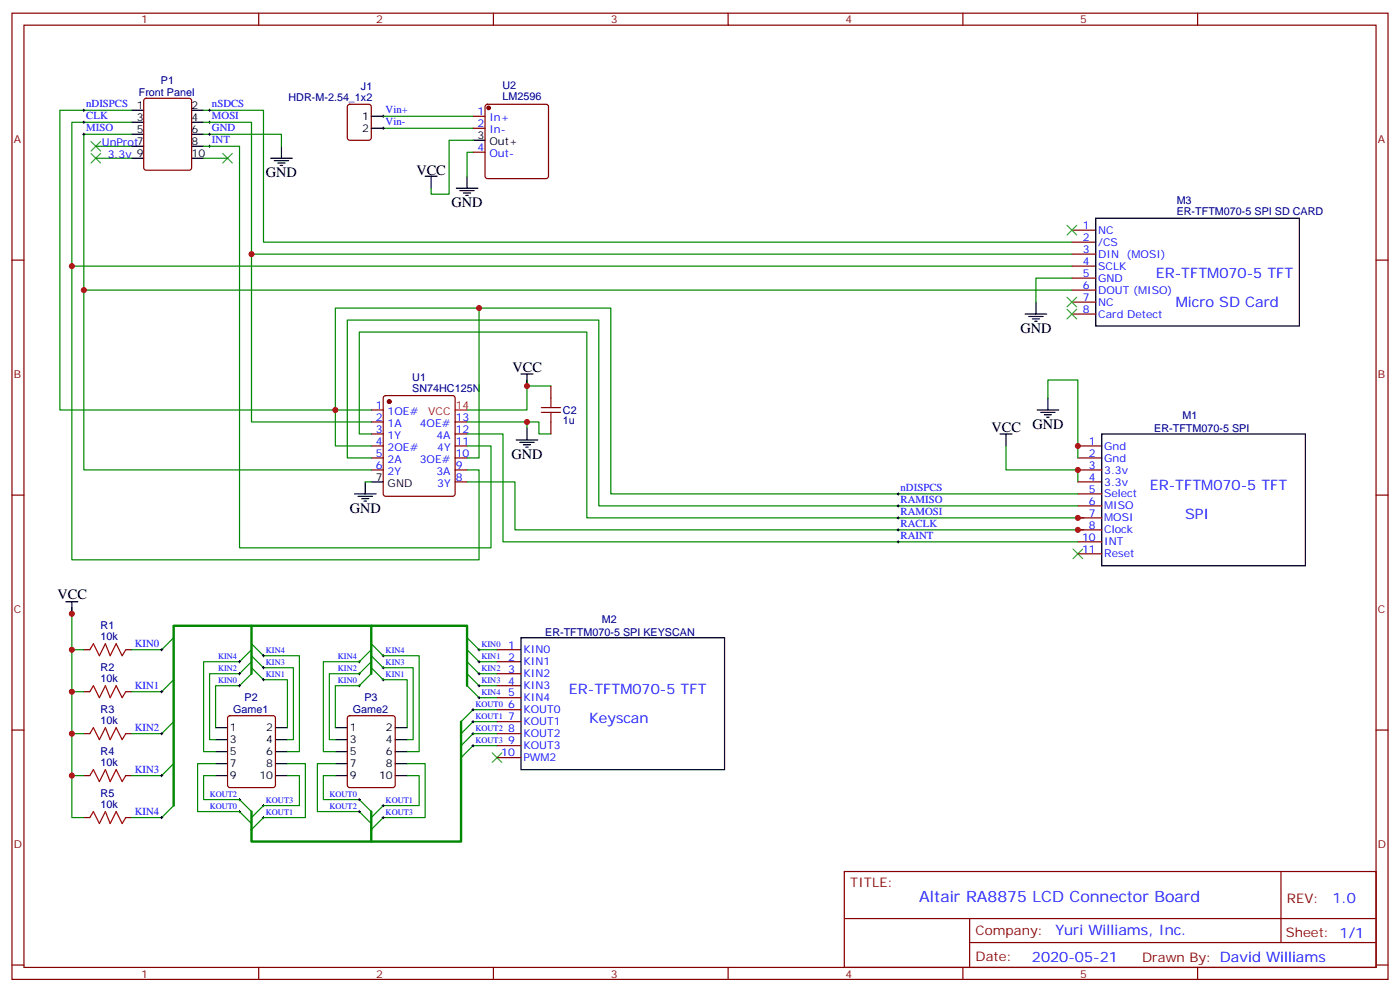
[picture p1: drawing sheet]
<svg xmlns="http://www.w3.org/2000/svg" width="412mm" height="292mm" viewBox="0 0 412 292" stroke-linecap="round" stroke-linejoin="round" font-family="sans-serif">
<g fill="none" stroke="#870000" stroke-width=".35">
<path d="M3.5 3.9h405.4v284.3h-405.4zM7.1 7.4h398.2v277.3h-398.2zM76.2 3.9v3.5M145.3 3.9v3.5M214.5 3.9v3.5M283.6 3.9v3.5M352.8 3.9v3.5M42.6 29.1l.4-.2h12.7l.7 .5v20l-.4 .6-13 .1-.6-.5-.1-20zM102.5 30.9l.5-.2h5.7l.6 .4 .1 9.5-.5 .6-5.9 .1-.6-.5-.1-9.4zM139.3 34.2h3.6M139.3 37.7h3.6M143.1 30.9l.5-.2h17.3l.5 .2 .2 .5v20.5l-.3 .5-.4 .2h-17.3l-.5-.3-.2-.4v-20.5z"/>
<path d="M139.3 44.8h3.6M3.5 76.6h3.6M315.7 67.7h7.1M315.7 71.3h7.1M315.7 78.3h7.1M315.7 74.8h7.1M405.3 76.6h3.6M315.7 81.8h7.1M315.7 85.4h7.1M315.7 88.9h7.1M315.7 92.4h7.1M113.1 116.6l.5-.2h19.7l.5 .2 .3 .5v28.2l-.3 .5-.5 .2h-19.7l-.5-.2-.2-.5v-28.2z"/>
<path d="M162.3 113.6v3.5M109.4 120.6h3.5M109.4 124.2h3.5M109.4 127.7h3.5M109.4 131.2h3.5M109.4 134.8h3.5M109.4 138.3h3.5M134.1 124.2h3.5M134.1 127.7h3.5M134.1 131.2h3.5M134.1 134.8h3.5M134.1 138.3h3.5"/>
<path d="M162.3 124.2v3.5M317.5 131.2h7.1M317.5 134.8h7.1M317.5 138.3h7.1M3.5 145.7h3.6M134.1 141.8h3.5M317.5 141.8h7.1M317.5 145.3h7.1M317.5 148.9h7.1M317.5 152.4h7.1M317.5 155.9h7.1M317.5 159.5h7.1"/>
<path d="M405.3 145.7h3.6M317.5 163h7.1M24.7 191.2h1.8M37 191.2h1.8M146.4 191.2h7.1M146.4 194.7h7.1M146.4 198.3h7.1M3.5 214.8h3.6M24.7 215.9h1.8M24.7 203.6h1.8M37 215.9h1.8M37 203.6h1.8"/>
<path d="M67.3 210.8l.4-.2h12.7l.7 .4v20.1l-.4 .6-13 .1-.6-.5-.1-20zM102.5 210.8l.5-.2h12.7l.7 .4v20.1l-.4 .6-13 .1-.6-.5-.1-20zM146.4 201.8h7.1M146.4 205.3h7.1M146.4 208.8h7.1M146.4 212.4h7.1M146.4 215.9h7.1M146.4 219.4h7.1M405.3 214.8h3.6M24.7 228.2h1.8M37 228.2h1.8M146.4 223h7.1"/>
<path d="M24.7 240.6h1.8M37 240.6h1.8M248.7 256.5h156.6v28.2h-156.6zM377.3 256.5v20.9M248.7 270.3h156.5M285.6 277.4h119.6M285.6 270.3v14.1M3.5 284h3.6M76.2 284.7v3.5M145.3 284.7v3.5M214.5 284.7v3.5M283.6 284.7v3.5"/>
<path d="M352.8 284.7v3.5M405.3 284h3.6"/>
</g>
<g fill="none" stroke="#000" stroke-width=".35">
<path d="M38.8 32.5h3.5M38.8 36h3.5M38.8 39.5h3.5M56.4 32.5h3.6M56.4 36h3.6M56.4 39.5h3.6M109.4 34.2h3.5M109.4 37.7h3.5M38.8 43h3.5M38.8 46.6h3.5M56.4 43h3.6M56.4 46.6h3.6"/>
<path d="M79.7 46.6h6.4M80.8 47.3h4.2M81.8 48h2.2M82.5 48.7h.8M82.9 43v3.6M125.2 51.9h3.6M127 51.9v3.5M134.4 55.4h6.4M135.5 56.1h4.2M136.5 56.8h2.1M137.2 57.5h.7M137.6 51.9v3.5"/>
<path d="M139.3 41.3h3.6M322.8 64.2h60v31.8h-60zM302 92.4h6.3M303 93.1h4.3M304.1 93.8h2.1M304.8 94.5h.7M305.2 88.9v3.5M153.5 110.1h3.5M155.2 110.1v3.5M308.7 117.1v3.5M152 129.5h6.4M153.1 130.2h4.2"/>
<path d="M154.2 130.9h2.1M154.9 131.6h.7M155.2 125.9v3.6M294.6 127.7h3.5M296.3 127.7v3.5M305.5 120.6h6.4M306.6 121.4h4.2M307.6 122.1h2.1M308.3 122.8h.7M324.6 127.7h59.9v38.8h-59.9zM104.4 145.3h6.4M105.5 146h4.2"/>
<path d="M106.5 146.8h2.2M107.2 147.5h.7M107.6 141.8v3.5M109.4 141.8h3.5M19.4 177.1h3.5M21.2 177.1v3.5M153.5 187.7h59.9v38.8h-59.9zM63.5 214.1h3.5M63.5 217.7h3.5M81.1 214.1h3.6M81.1 217.7h3.6M98.8 214.1h3.5"/>
<path d="M98.8 217.7h3.5M116.4 214.1h3.5M116.4 217.7h3.5M63.5 221.2h3.5M63.5 224.7h3.5M63.5 228.2h3.5M81.1 221.2h3.6M81.1 224.7h3.6M81.1 228.2h3.6M98.8 221.2h3.5M98.8 224.7h3.5M98.8 228.2h3.5"/>
<path d="M116.4 221.2h3.5M116.4 224.7h3.5M116.4 228.2h3.5"/>
</g>
<g fill="#870000" stroke="#870000" stroke-width=".35">
<circle cx="114.7" cy="118.2" r=".53"/>
<circle cx="143.9" cy="31.7" r=".53"/>
</g>
<path d="M134.1 120.6h3.5" fill="none" stroke="#f00" stroke-width=".35"/>
<g fill="none" stroke="#008700" stroke-width=".35">
<path d="M38.8 36h-17.6v128.7h119.9v-26.4h-3.5M38.8 39.5h-14.1v98.8h84.7M38.8 32.5h-21.2v88.1h91.8M60 36h14.1v88.2h35.3M60 32.5h17.6v38.8h238.1M60 39.5h22.9v3.5M112.9 34.2h26.4M112.9 37.7h26.4M28.2 43h10.6M28.2 46.6h10.6M60 43h10.6v118.2h74v-30h-7M60 46.6h7"/>
<path d="M139.3 44.8h-1.7v7.1M139.3 41.3h-7v15.9h-5.3v-1.8M21.2 78.3h294.5M74.1 74.8h241.6M24.7 85.4h291M141.1 90.7v44.1h-3.5M315.7 81.8h-10.5v7.1M155.2 111.8v8.8h-17.6M155.2 113.6h7.1M308.7 117.1v-5.3h8.8v23M109.4 127.7h-3.6v-30h67.1v54.7h146.4M109.4 134.8h-7.1v-40.6h74.1v54.7h141.1"/>
<path d="M109.4 131.2h-10.6v-40.5h81.1v54.6h137.6M137.6 124.2h17.6v1.7M137.6 127.7h10.6v31.8h169.3M155.2 124.2h3.5v3.5h3.6M296.3 131.2v7.1h21.2v3.5M107.6 141.8h1.8M137.6 141.8h14.1v14.1h167.6M21.2 178.9v61.7h3.5M21.2 191.2h3.5M51.2 187.7l-3.6 3.5h-8.8M74.1 198.3l-3.5 3.5h-7.1v12.3M74.1 196.5l3.5 3.5h7.1v14.1"/>
<path d="M74.1 191.2l-3.5 3.5h-10.6v26.5h3.5M74.1 189.4l3.5 3.6h10.6v28.2h-3.5M109.4 189.4l3.5 3.6h10.6v28.2h-3.6M109.4 191.2l-3.6 3.5h-10.6v26.5h3.6M109.4 193l3.5 3.5h8.8v21.2h-1.8M109.4 194.7l-3.6 3.6h-8.8v19.4h1.8M109.4 196.5l3.5 3.5h7v14.1M109.4 198.3l-3.6 3.5h-7v12.3M137.6 187.7l3.5 3.5h5.3M137.6 191.2l3.5 3.5h5.3M137.6 194.7l3.5 3.6h5.3M137.6 198.3l3.5 3.5h5.3"/>
<path d="M21.2 215.9h3.5M21.2 203.6h3.5M51.2 212.4l-3.6 3.5h-8.8M51.2 200l-3.6 3.6h-8.8M63.5 217.7h-1.8v-19.4h8.9l3.5-3.6v-1.7l3.5 3.5h8.8v21.2h-1.7M137.6 201.8l3.5 3.5h5.3M146.4 208.8h-7.1l-3.5 3.6M146.4 212.4h-7.1l-3.5 3.5M146.4 215.9h-7.1l-3.5 3.5M146.4 219.4h-7.1l-3.5 3.6M21.2 228.2h3.5M51.2 224.7l-3.6 3.5h-8.8"/>
<path d="M51.2 237.1l-3.6 3.5h-8.8M63.5 224.7h-5.3v14.1h12.4l3.5 3.6M63.5 228.2h-3.5v7.1h10.6l3.5 3.5M84.7 224.7h5.3v15.9h-12.4l-3.5 3.5M84.7 228.2h3.5v8.9h-10.6l-3.5 3.5M98.8 228.2h-3.6v7.1h10.6l3.6 3.5M98.8 224.7h-5.3v14.1h12.3l3.6 3.6M119.9 228.2h3.6v8.9h-10.6l-3.5 3.5M119.9 224.7h5.3v15.9h-12.3l-3.5 3.5"/>
</g>
<g fill="none" stroke="#3c3" stroke-width=".35">
<path d="M26.8 41.6l2.8 2.8M26.8 45.2l2.8 2.8M29.6 41.6l-2.8 2.8M29.6 45.2l-2.8 2.8M65.6 45.2l2.8 2.8M68.4 45.2l-2.8 2.8M314.3 66.3l2.8 2.8M317.1 66.3l-2.8 2.8M314.3 91l2.8 2.8M314.3 87.5l2.8 2.8M317.1 91l-2.8 2.8M317.1 87.5l-2.8 2.8"/>
<path d="M316.1 161.6l2.8 2.8M318.9 161.6l-2.8 2.8M145 221.5l2.8 2.9M147.8 221.5l-2.8 2.9"/>
</g>
<g fill="none" stroke="#000" stroke-width=".29">
<path d="M24.3 36h.7M24.3 39.5h.7M24.3 32.5h.7M24.7 32.1v.7M24.7 35.6v.7M24.7 39.2v.7M61.4 36h.7M61.4 39.5h.7M61.4 32.5h.7M61.7 32.1v.7M61.7 35.6v.7M61.7 39.2v.7"/>
<path d="M112.5 34.2h.7M112.5 37.7h.7M112.9 33.9v.7M112.9 37.4v.7M61.4 43h.7M61.7 42.7v.7M264.2 148.9h.7M264.2 152.4h.7M264.2 155.9h.7M264.2 159.5h.7M264.2 145.3h.7M264.6 145v.7"/>
<path d="M264.6 148.5v.7M264.6 152v.8M264.6 155.6v.7M264.6 159.1v.7M47.3 191.2h.7M47.6 190.9v.7M70.2 194.7h.7M70.2 198.3h.7M70.6 194.4v.7M70.6 197.9v.7M77.3 196.5h.7M77.3 193h.7"/>
<path d="M77.6 192.6v.7M77.6 196.1v.7M77.6 199.7v.7M105.5 194.7h.7M105.5 198.3h.7M105.8 194.4v.7M105.8 197.9v.7M112.5 196.5h.7M112.5 193h.7M112.9 192.6v.7M112.9 196.1v.7M112.9 199.7v.7"/>
<path d="M140.8 191.2h.7M140.8 194.7h.7M140.8 198.3h.7M141.1 190.9v.7M141.1 194.4v.7M141.1 197.9v.7M47.3 215.9h.7M47.3 203.6h.7M47.6 203.2v.7M47.6 215.5v.8M70.2 201.8h.7M70.6 201.4v.7"/>
<path d="M77.3 200h.7M105.5 201.8h.7M105.8 201.4v.7M112.5 200h.7M139 208.8h.7M139 212.4h.7M139 215.9h.7M139 219.4h.7M139.3 208.5v.7M139.3 212v.7M139.3 215.5v.8M139.3 219.1v.7"/>
<path d="M140.8 201.8h.7M140.8 205.3h.7M141.1 201.4v.7M141.1 205v.7M47.3 228.2h.7M47.6 227.9v.7M70.2 238.8h.7M70.2 235.3h.7M70.6 234.9v.8M70.6 238.5v.7M77.3 237.1h.7M77.6 236.7v.7"/>
<path d="M105.5 238.8h.7M105.5 235.3h.7M105.8 234.9v.8M105.8 238.5v.7M112.5 237.1h.7M112.9 236.7v.7M47.3 240.6h.7M47.6 240.2v.7M77.3 240.6h.7M77.6 240.2v.7M112.5 240.6h.7M112.9 240.2v.7"/>
</g>
<path d="M74.1 198.3v-14.2h63.5v17.7M74.1 184.1h-22.9v53M109.4 184.1v14.2M135.8 212.4v35.2h-61.7v-8.8M109.4 238.8v8.8" fill="none" stroke="#008700" stroke-width=".71"/>
<path d="M159.5 119.9h5.6M162.3 117.1v2.8M159.5 121.4h5.6M162.3 121.4v2.8M26.5 191.2l1-1.8 1.8 3.6 1.7-3.6 1.5 3.6 1.7-3.6 1.8 3.6 1-1.8M26.5 203.6l1-1.8 1.8 3.5 1.7-3.5 1.5 3.5 1.7-3.5 1.8 3.5 1-1.7M26.5 215.9l1-1.8 1.8 3.6 1.7-3.6 1.5 3.6 1.7-3.6 1.8 3.6 1-1.8M26.5 228.2l1-1.7 1.8 3.5 1.7-3.5 1.5 3.5 1.7-3.5 1.8 3.5 1-1.8M26.5 240.6l1-1.8 1.8 3.6 1.7-3.6 1.5 3.6 1.7-3.6 1.8 3.6 1-1.8" fill="none" stroke="#a10000" stroke-width=".35"/>
<g fill="#c00">
<circle cx="155.2" cy="124.2" r=".88"/>
<circle cx="24.7" cy="85.4" r=".88"/>
<circle cx="21.2" cy="78.3" r=".88"/>
<circle cx="317.5" cy="138.3" r=".88"/>
<circle cx="317.5" cy="131.2" r=".88"/>
<circle cx="21.2" cy="203.6" r=".88"/>
<circle cx="21.2" cy="228.2" r=".88"/>
<circle cx="141.1" cy="90.7" r=".88"/>
<circle cx="98.8" cy="120.6" r=".88"/>
<circle cx="155.2" cy="113.6" r=".88"/>
<circle cx="21.2" cy="180.6" r=".88"/>
<circle cx="21.2" cy="215.9" r=".88"/>
<circle cx="21.2" cy="191.2" r=".88"/>
<circle cx="317.5" cy="155.9" r=".88"/>
<circle cx="317.5" cy="152.4" r=".88"/>
<circle cx="74.1" cy="74.8" r=".88"/>
</g>
<text font-size="4.6" fill="#00f" x="270.8" y="265.5">Altair RA8875 LCD Connector Board</text>
<g font-size="4.2">
<text x="78.3" y="52.2">GND</text>
<text x="122.6" y="51.5">VCC</text>
<text x="133" y="61">GND</text>
<text x="300.6" y="98.1">GND</text>
<text x="151" y="109.4">VCC</text>
<text x="292.1" y="127">VCC</text>
<text x="304.1" y="126.3">GND</text>
<text x="150.6" y="135.1">GND</text>
<text x="103" y="151">GND</text>
<text x="16.9" y="176.4">VCC</text>
</g>
<g font-size="4.2" fill="#00f">
<text x="340.4" y="81.8">ER-TFTM070-5 TFT</text>
<text x="346.4" y="90.3">Micro SD Card</text>
<text x="338.7" y="144.3">ER-TFTM070-5 TFT</text>
<text x="349.1" y="152.8">SPI</text>
<text x="167.6" y="204.3">ER-TFTM070-5 TFT</text>
<text x="173.5" y="212.7">Keyscan</text>
<text x="392.5" y="265.7">1.0</text>
<text x="310.9" y="275.3">Yuri Williams, Inc.</text>
<text x="304" y="283.1">2020-05-21</text>
</g>
<g font-size="3.9" fill="#800">
<text x="250.5" y="261.1">TITLE:</text>
<text x="379.1" y="265.7">REV:</text>
<text x="287.4" y="275.3">Company:</text>
<text x="378.7" y="275.9">Sheet: 1/1</text>
<text x="287.4" y="282.9">Date:</text>
<text x="336.4" y="283">Drawn By: David Williams</text>
</g>
<g font-size="3.2" fill="#800">
<text x="41.6" y="6.9">1</text>
<text x="110.8" y="6.9">2</text>
<text x="179.9" y="6.9">3</text>
<text x="249.1" y="6.9">4</text>
<text x="318.2" y="6.9">5</text>
<text x="4.1" y="42">A</text>
<text x="405.9" y="42">A</text>
<text x="4.1" y="111.1">B</text>
<text x="405.9" y="111.1">B</text>
<text x="4.1" y="180.3">C</text>
<text x="405.9" y="180.3">C</text>
<text x="4.1" y="249.4">D</text>
<text x="405.9" y="249.4">D</text>
<text x="41.6" y="287.7">1</text>
<text x="110.8" y="287.7">2</text>
<text x="179.9" y="287.7">3</text>
<text x="249.1" y="287.7">4</text>
<text x="318.2" y="287.7">5</text>
</g>
<g font-size="3.2" fill="#000080">
<text x="40.9" y="28.3">Front Panel</text>
<text x="47.4" y="24.7">P1</text>
<text x="85" y="29.6">HDR-M-2.54_1x2</text>
<text x="106.3" y="26.4">J1</text>
<text x="148" y="29.5">LM2596</text>
<text x="148" y="26.3">U2</text>
<text x="346.6" y="60">M3</text>
<text x="346.6" y="63.1">ER-TFTM070-5 SPI SD CARD</text>
<text x="121.4" y="112.2">U1</text>
<text x="121.4" y="115.4">SN74HC125N</text>
<text x="165.8" y="124.9">1u</text>
<text x="165.8" y="121.7">C2</text>
<text x="348.4" y="123.4">M1</text>
<text x="340" y="127.1">ER-TFTM070-5 SPI</text>
<text x="29.6" y="185.2">R1</text>
<text x="177.3" y="183.3">M2</text>
<text x="29.6" y="188.4">10k</text>
<text x="160.6" y="187">ER-TFTM070-5 SPI KEYSCAN</text>
<text x="29.6" y="197.6">R2</text>
<text x="29.6" y="200.7">10k</text>
<text x="29.6" y="209.9">R3</text>
<text x="68.7" y="209.9">Game1</text>
<text x="72.1" y="206.4">P2</text>
<text x="104" y="209.9">Game2</text>
<text x="107.3" y="206.4">P3</text>
<text x="29.6" y="213.1">10k</text>
<text x="29.6" y="225.4">10k</text>
<text x="29.6" y="222.2">R4</text>
<text x="29.6" y="237.8">10k</text>
<text x="29.6" y="234.6">R5</text>
</g>
<g font-size="3.2" fill="#00f">
<text x="25.4" y="35.1">CLK</text>
<text x="25.4" y="31.6">nDISPCS</text>
<text x="62.4" y="35.1">MOSI</text>
<text x="62.4" y="31.6">nSDCS</text>
<text x="113.6" y="33.3">Vin+</text>
<text x="140.7" y="33.9">1</text>
<text x="144.2" y="35.6">In+</text>
<text x="25.4" y="38.6">MISO</text>
<text x="62.4" y="38.6">GND</text>
<text x="113.6" y="36.9">Vin-</text>
<text x="140.7" y="37.4">2</text>
<text x="144.2" y="39.2">In-</text>
<text x="30" y="43">UnProt7</text>
<text x="31.7" y="46.6">3.3v 9</text>
<text x="62.4" y="42.2">INT</text>
<text x="140.7" y="44.4">4</text>
<text x="144.2" y="46.2">Out-</text>
<text x="319" y="67.4">1</text>
<text x="319" y="70.9">2</text>
<text x="323.5" y="68.8">NC</text>
<text x="319" y="78">4</text>
<text x="319" y="74.4">3</text>
<text x="323.5" y="72.3">/CS</text>
<text x="323.5" y="75.8">DIN</text>
<text x="331.9" y="75.8">(MOSI)</text>
<text x="319" y="81.5">5</text>
<text x="323.5" y="79.4">SCLK</text>
<text x="323.5" y="82.9">GND</text>
<text x="319" y="85">6</text>
<text x="319" y="88.5">7</text>
<text x="323.5" y="86.4">DOUT (MISO)</text>
<text x="323.5" y="90">NC</text>
<text x="319" y="92.1">8</text>
<text x="323.5" y="93.5">Card Detect</text>
<text x="110.7" y="120.3">1</text>
<text x="110.7" y="123.8">2</text>
<text x="114.2" y="122.1">1OE#</text>
<text x="114.2" y="125.6">1A</text>
<text x="123.6" y="125.6">4OE#</text>
<text x="134.2" y="123.8">13</text>
<text x="110.7" y="127.4">3</text>
<text x="110.7" y="130.9">4</text>
<text x="114.2" y="129.1">1Y</text>
<text x="128.6" y="129.1">4A</text>
<text x="134.2" y="130.9">11</text>
<text x="134.2" y="127.4">12</text>
<text x="320.8" y="130.9">1</text>
<text x="110.7" y="134.4">5</text>
<text x="110.7" y="137.9">6</text>
<text x="114.2" y="132.6">2OE#</text>
<text x="114.2" y="136.2">2A</text>
<text x="123.6" y="136.2">3OE#</text>
<text x="128.8" y="132.6">4Y</text>
<text x="134.2" y="137.9">9</text>
<text x="134.2" y="134.4">10</text>
<text x="320.8" y="134.4">2</text>
<text x="320.8" y="137.9">3</text>
<text x="325.3" y="132.3">Gnd</text>
<text x="325.3" y="135.8">Gnd</text>
<text x="114.2" y="139.7">2Y</text>
<text x="128.6" y="139.7">3A</text>
<text x="128.8" y="143.2">3Y</text>
<text x="134.2" y="141.5">8</text>
<text x="320.8" y="141.5">4</text>
<text x="325.3" y="142.9">3.3v</text>
<text x="325.3" y="139.3">3.3v</text>
<text x="265.3" y="148">RAMISO</text>
<text x="265.3" y="144.5">nDISPCS</text>
<text x="320.8" y="145">5</text>
<text x="320.8" y="148.5">6</text>
<text x="325.3" y="146.4">Select</text>
<text x="325.3" y="149.9">MISO</text>
<text x="265.3" y="151.5">RAMOSI</text>
<text x="265.3" y="155">RACLK</text>
<text x="320.8" y="152">7</text>
<text x="320.8" y="155.6">8</text>
<text x="325.3" y="153.5">MOSI</text>
<text x="265.3" y="158.6">RAINT</text>
<text x="318.8" y="159.1">10</text>
<text x="325.3" y="157">Clock</text>
<text x="325.3" y="160.5">INT</text>
<text x="318.8" y="162.6">11</text>
<text x="325.3" y="164">Reset</text>
<text x="39.7" y="190.3">KIN0</text>
<text x="149.7" y="190.9">1</text>
<text x="149.7" y="194.4">2</text>
<text x="149.7" y="197.9">3</text>
<text x="154.2" y="192.3">KIN0</text>
<text x="154.2" y="195.8">KIN1</text>
<text x="39.7" y="202.7">KIN1</text>
<text x="149.7" y="201.4">4</text>
<text x="154.2" y="202.8">KIN3</text>
<text x="154.2" y="199.3">KIN2</text>
<text x="149.7" y="205">5</text>
<text x="149.7" y="208.5">6</text>
<text x="154.2" y="206.4">KIN4</text>
<text x="154.2" y="209.9">KOUT0</text>
<text x="39.7" y="215">KIN2</text>
<text x="149.7" y="212">7</text>
<text x="149.7" y="215.5">8</text>
<text x="154.2" y="213.4">KOUT1</text>
<text x="149.7" y="219.1">9</text>
<text x="154.2" y="217">KOUT2</text>
<text x="154.2" y="220.5">KOUT3</text>
<text x="39.7" y="227.4">KIN3</text>
<text x="147.7" y="222.6">10</text>
<text x="154.2" y="224">PWM2</text>
<text x="39.7" y="239.7">KIN4</text>
</g>
<g font-size="3.2">
<text x="40.3" y="32.1">1</text>
<text x="40.3" y="35.6">3</text>
<text x="56.4" y="32.1">2</text>
<text x="56.4" y="35.6">4</text>
<text x="106.6" y="35.3">1</text>
<text x="40.3" y="39.2">5</text>
<text x="56.4" y="39.2">6</text>
<text x="106.6" y="38.8">2</text>
<text x="140.7" y="40.9">3</text>
<text x="56.4" y="42.7">8</text>
<text x="56.4" y="46.2">10</text>
<text x="144.2" y="42.7">Out+</text>
<text x="110.7" y="141.5">7</text>
<text x="114.2" y="143.2">GND</text>
<text x="67.7" y="215.2">1</text>
<text x="78.4" y="215.2">2</text>
<text x="103" y="215.2">1</text>
<text x="113.7" y="215.2">2</text>
<text x="67.7" y="218.7">3</text>
<text x="78.4" y="218.7">4</text>
<text x="103" y="218.7">3</text>
<text x="113.7" y="218.7">4</text>
<text x="67.7" y="222.2">5</text>
<text x="67.7" y="225.8">7</text>
<text x="78.4" y="222.2">6</text>
<text x="78.4" y="225.8">8</text>
<text x="103" y="222.2">5</text>
<text x="103" y="225.8">7</text>
<text x="113.7" y="222.2">6</text>
<text x="113.7" y="225.8">8</text>
<text x="67.7" y="229.3">9</text>
<text x="76.4" y="229.3">10</text>
<text x="103" y="229.3">9</text>
<text x="111.7" y="229.3">10</text>
</g>
<g font-size="3.2" fill="#f00">
<text x="126.1" y="122.1">VCC</text>
<text x="134.2" y="120.3">14</text>
</g>
<g font-size="2.5" fill="#00f">
<text x="141.8" y="190.3">KIN0</text>
<text x="64.2" y="197.4">KIN2</text>
<text x="64.2" y="193.9">KIN4</text>
<text x="78.3" y="195.6">KIN3</text>
<text x="78.3" y="192.1">KIN4</text>
<text x="99.5" y="193.9">KIN4</text>
<text x="99.5" y="197.4">KIN2</text>
<text x="113.6" y="192.1">KIN4</text>
<text x="113.6" y="195.6">KIN3</text>
<text x="141.8" y="193.9">KIN1</text>
<text x="141.8" y="197.4">KIN2</text>
<text x="64.2" y="200.9">KIN0</text>
<text x="78.3" y="199.1">KIN1</text>
<text x="99.5" y="200.9">KIN0</text>
<text x="113.6" y="199.1">KIN1</text>
<text x="141.8" y="200.9">KIN3</text>
<text x="140.1" y="208">KOUT0</text>
<text x="141.8" y="204.4">KIN4</text>
<text x="140.1" y="211.5">KOUT1</text>
<text x="140.1" y="215">KOUT2</text>
<text x="140.1" y="218.5">KOUT3</text>
<text x="61.8" y="234.4">KOUT2</text>
<text x="61.8" y="237.9">KOUT0</text>
<text x="78.3" y="236.2">KOUT3</text>
<text x="78.3" y="239.7">KOUT1</text>
<text x="97.1" y="237.9">KOUT2</text>
<text x="97.1" y="234.4">KOUT0</text>
<text x="113.6" y="239.7">KOUT3</text>
<text x="113.6" y="236.2">KOUT1</text>
</g>
</svg>
